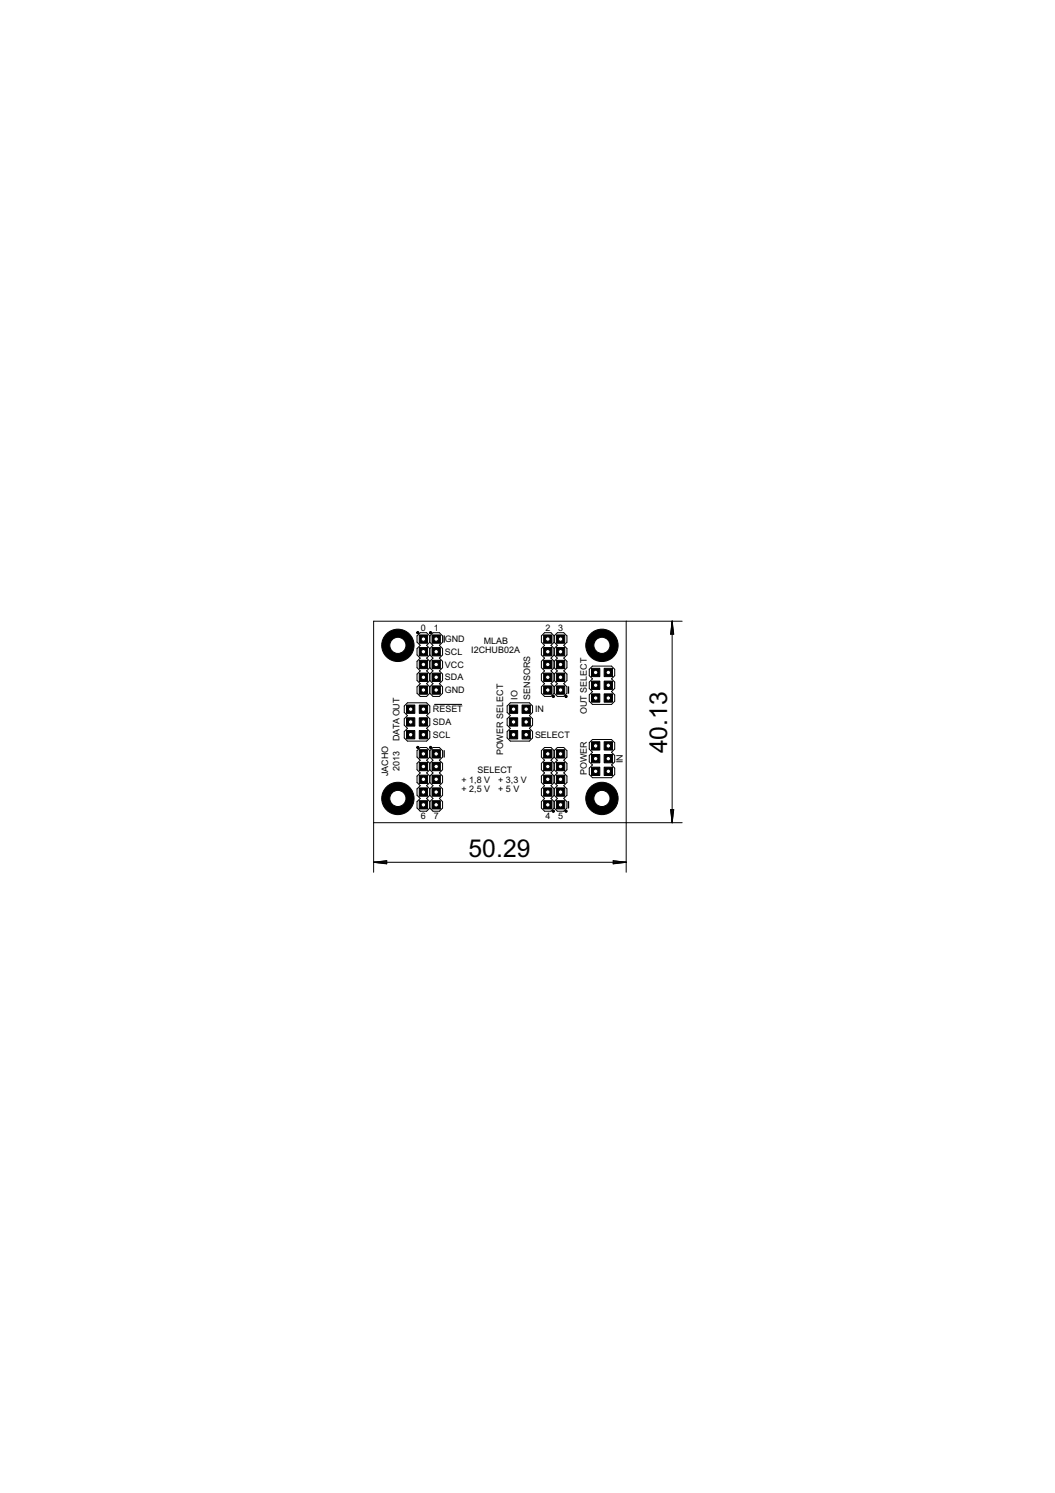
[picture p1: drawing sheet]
<svg xmlns="http://www.w3.org/2000/svg" width="210mm" height="297mm" viewBox="0 0 210 297" stroke-linecap="round" stroke-linejoin="round" font-family="sans-serif">
<path d="M86.5 140.1h5.3" fill="none" stroke="#000" stroke-width=".21"/>
<path d="M88.4 126.5v1.3M113.1 136.7v1.2M88.4 149.4v1.2M113.1 159.5v1.3" fill="none" stroke="#000" stroke-width=".25"/>
<g fill="none" stroke="#000" stroke-width=".2">
<path d="M85.5 126.5v1.3M85.5 129v1.3M85.5 131.6v1.2M85.5 134.1v1.3M85.5 136.7v1.2M85.5 127.8l-.6 .6 .6 .6M85.5 126.5l-.6-.6h-1.3l-.6 .6v1.3l.6 .6-.6 .6v1.3l.6 .6-.6 .7v1.2l.6 .7-.6 .6v1.3l.6 .6-.6 .7v1.2l.6 .7h1.3l.6-.7M85.5 130.3l.6 .6-.6 .7M85.5 126.5l.6-.6h1.3l.7 .6v1.3l-.7 .6 .7 .6v1.3l-.7 .6 .7 .7v1.2l-.7 .7 .7 .6v1.3l-.7 .6 .7 .7v1.2l-.7 .7h-1.3l-.6-.7M85.5 130.3l-.6 .6 .6 .7M85.5 132.8l.6 .7-.6 .6M85.5 132.8l-.6 .7 .6 .6"/>
<path d="M85.5 135.4l.6 .6-.6 .7M85.5 127.8l.6 .6-.6 .6M85.5 135.4l-.6 .6 .6 .7M101.5 139.8h3.8l.7 .7v1.2l-.7 .7 .7 .6v1.3l-.7 .6 .7 .6v1.3l-.7 .6h-3.8l-.6-.6v-1.3l.6-.6-.6-.6v-1.3l.6-.6-.6-.7v-1.2zM110.3 126.5l-.7-.6h-1.2l-.7 .6v1.3l.7 .6-.7 .6v1.3l.7 .6-.7 .7v1.2l.7 .7-.7 .6v1.3l.7 .6-.7 .7v1.2l.7 .7h1.2l.7-.7M110.3 126.5l.6-.6h1.3l.6 .6v1.3l-.6 .6 .6 .6v1.3l-.6 .6 .6 .7v1.2l-.6 .7 .6 .6v1.3l-.6 .6 .6 .7v1.2l-.6 .7h-1.3l-.6-.7M110.3 132.8l.6 .7-.6 .6M110.3 135.4l-.7 .6 .7 .7M110.3 130.3l.6 .6-.6 .7M110.3 132.8l-.7 .7 .7 .6M110.3 126.5v1.3M110.3 129v1.3"/>
<path d="M110.3 131.6v1.2M110.3 134.1v1.3M110.3 136.7v1.2M110.3 135.4l.6 .6-.6 .7M110.3 127.8l.6 .6-.6 .6M110.3 130.3l-.7 .6 .7 .7M110.3 127.8l-.7 .6 .7 .6M117.2 133.2l.7-.7h3.8l.6 .7v1.2l-.6 .7 .6 .6v1.3l-.6 .6 .6 .6v1.3l-.6 .6h-3.8l-.7-.6v-1.3l.7-.6-.7-.6v-1.3l.7-.6-.7-.7zM124.6 123.6h11.1M133.7 123.6v40.1M133.7 123.6l.3 2.6h-.6zM133.7 123.6l-.1 2.6"/>
<path d="M133.7 123.6l.2 2.6M133.7 123.6l-.2 2.6M133.7 123.6l.3 2.6M80.4 140.5l.7-.7h3.8l.6 .7v1.2l-.6 .7 .6 .6v1.3l-.6 .6 .6 .6v1.3l-.6 .6h-3.8l-.7-.6v-1.3l.7-.6-.7-.6v-1.3l.7-.6-.7-.7zM85.5 149.4v1.2M85.5 151.9v1.2M85.5 154.4v1.3M85.5 157v1.2M85.5 159.5v1.3M85.5 149.4l-.6-.7h-1.3l-.6 .7v1.2l.6 .7-.6 .6v1.2l.6 .7-.6 .6v1.3l.6 .6-.6 .7v1.2l.6 .7-.6 .6v1.3l.6 .6h1.3l.6-.6M85.5 149.4l.6-.7h1.3l.7 .7v1.2l-.7 .7 .7 .6v1.2l-.7 .7 .7 .6v1.3l-.7 .6 .7 .7v1.2l-.7 .7 .7 .6v1.3l-.7 .6h-1.3l-.6-.6M85.5 150.6l-.6 .7 .6 .6"/>
<path d="M85.5 153.1l.6 .7-.6 .6M85.5 153.1l-.6 .7 .6 .6M85.5 155.7l.6 .6-.6 .7M85.5 155.7l-.6 .6 .6 .7M85.5 158.2l.6 .7-.6 .6M85.5 158.2l-.6 .7 .6 .6M85.5 150.6l.6 .7-.6 .6M110.3 149.4l-.7-.7h-1.2l-.7 .7v1.2l.7 .7-.7 .6v1.2l.7 .7-.7 .6v1.3l.7 .6-.7 .7v1.2l.7 .7-.7 .6v1.3l.7 .6h1.2l.7-.6M110.3 149.4v1.2M110.3 151.9v1.2M110.3 154.4v1.3M110.3 157v1.2"/>
<path d="M110.3 159.5v1.3M110.3 149.4l.6-.7h1.3l.6 .7v1.2l-.6 .7 .6 .6v1.2l-.6 .7 .6 .6v1.3l-.6 .6 .6 .7v1.2l-.6 .7 .6 .6v1.3l-.6 .6h-1.3l-.6-.6M110.3 155.7l.6 .6-.6 .7M110.3 158.2l-.7 .7 .7 .6M110.3 153.1l.6 .7-.6 .6M110.3 155.7l-.7 .6 .7 .7M110.3 158.2l.6 .7-.6 .6M110.3 153.1l-.7 .7 .7 .6M110.3 150.6l-.7 .7 .7 .6M110.3 150.6l.6 .7-.6 .6M117.2 147.8l.7-.7h3.8l.6 .7v1.2l-.6 .7 .6 .6v1.3l-.6 .6 .6 .6v1.3l-.6 .6h-3.8l-.7-.6v-1.3l.7-.6-.7-.6v-1.3l.7-.6-.7-.7zM74.3 163.7v9.8"/>
<path d="M74.3 171.6h50.3M74.3 171.6l2.6-.4v.7zM74.3 171.6l2.6 .1M74.3 171.6l2.6 .2M76.9 171.4l-2.6 .2M76.9 171.3l-2.6 .3M122 171.2l2.6 .4-2.6 .3zM122 171.4l2.6 .2M122 171.3l2.6 .3M124.6 171.6l-2.6 .1M124.6 171.6l-2.6 .2M133.4 161.1h.6l-.3 2.6z"/>
<path d="M133.5 161.1l.2 2.6M133.6 161.1l.1 2.6M133.9 161.1l-.2 2.6M134 161.1l-.3 2.6M135.7 163.7h-11.1v9.8"/>
</g>
<g fill="#000" stroke="#000" stroke-width=".2">
<path d="M83 125.7h.2l.1 .1-.1 .3-.2-.1-.1-.1 .3-.1-.1 .2-.2-.1z" fill-rule="evenodd"/>
<path d="M85.5 125.7h.3l.1 .1-.1 .3-.3-.1-.1-.1 .3-.1-.1 .2-.2-.1z" fill-rule="evenodd"/>
<path d="M109.9 138.4h.3v.3h-.3v-.1l.3-.1v.1h-.3z" fill-rule="evenodd"/>
<path d="M112.5 138.4h.2l.1 .2-.3 .1-.1-.1 .3-.1v.1h-.3z" fill-rule="evenodd"/>
<path d="M83 148.6l.1-.1 .2 .1-.1 .3-.2-.1-.1-.1h.3l-.1 .1-.2-.1z" fill-rule="evenodd"/>
<path d="M85.5 148.6l.1-.1 .3 .1-.1 .3-.3-.1-.1-.1h.3l-.1 .1-.2-.1z" fill-rule="evenodd"/>
<path d="M109.9 161.2h.3v.4l-.3-.1v-.1h.3l-.1 .1-.2-.1z" fill-rule="evenodd"/>
<path d="M112.5 161.2h.2l.1 .3h-.3l-.1-.1h.3l-.1 .1-.2-.1z" fill-rule="evenodd"/>
</g>
<path d="M83.4 126.3h1.7v1.7h-1.7z" fill="#000" stroke="#000" stroke-width=".2"/>
<circle cx="84.2" cy="127.1" r=".44" fill="#fff" stroke="#000" stroke-width=".2"/>
<path d="M83.4 128.8h1.7v1.7h-1.7z" fill="#000" stroke="#000" stroke-width=".2"/>
<circle cx="84.2" cy="129.7" r=".44" fill="#fff" stroke="#000" stroke-width=".2"/>
<path d="M83.4 131.4h1.7v1.6h-1.7z" fill="#000" stroke="#000" stroke-width=".2"/>
<circle cx="84.2" cy="132.2" r=".44" fill="#fff" stroke="#000" stroke-width=".2"/>
<path d="M83.4 133.9h1.7v1.7h-1.7z" fill="#000" stroke="#000" stroke-width=".2"/>
<circle cx="84.2" cy="134.7" r=".44" fill="#fff" stroke="#000" stroke-width=".2"/>
<path d="M83.4 136.5h1.7v1.6h-1.7z" fill="#000" stroke="#000" stroke-width=".2"/>
<circle cx="84.2" cy="137.3" r=".44" fill="#fff" stroke="#000" stroke-width=".2"/>
<path d="M86 126.3h1.6v1.7h-1.6z" fill="#000" stroke="#000" stroke-width=".2"/>
<circle cx="86.8" cy="127.1" r=".44" fill="#fff" stroke="#000" stroke-width=".2"/>
<path d="M86 128.8h1.6v1.7h-1.6z" fill="#000" stroke="#000" stroke-width=".2"/>
<circle cx="86.8" cy="129.7" r=".44" fill="#fff" stroke="#000" stroke-width=".2"/>
<path d="M86 131.4h1.6v1.6h-1.6z" fill="#000" stroke="#000" stroke-width=".2"/>
<circle cx="86.8" cy="132.2" r=".44" fill="#fff" stroke="#000" stroke-width=".2"/>
<path d="M86 133.9h1.6v1.7h-1.6z" fill="#000" stroke="#000" stroke-width=".2"/>
<circle cx="86.8" cy="134.7" r=".44" fill="#fff" stroke="#000" stroke-width=".2"/>
<path d="M86 136.5h1.6v1.6h-1.6z" fill="#000" stroke="#000" stroke-width=".2"/>
<circle cx="86.8" cy="137.3" r=".44" fill="#fff" stroke="#000" stroke-width=".2"/>
<path d="M108.2 136.5h1.6v1.6h-1.6z" fill="#000" stroke="#000" stroke-width=".2"/>
<circle cx="109" cy="137.3" r=".44" fill="#fff" stroke="#000" stroke-width=".2"/>
<path d="M108.2 133.9h1.6v1.7h-1.6z" fill="#000" stroke="#000" stroke-width=".2"/>
<circle cx="109" cy="134.7" r=".44" fill="#fff" stroke="#000" stroke-width=".2"/>
<path d="M108.2 131.4h1.6v1.6h-1.6z" fill="#000" stroke="#000" stroke-width=".2"/>
<circle cx="109" cy="132.2" r=".44" fill="#fff" stroke="#000" stroke-width=".2"/>
<path d="M108.2 128.8h1.6v1.7h-1.6z" fill="#000" stroke="#000" stroke-width=".2"/>
<circle cx="109" cy="129.7" r=".44" fill="#fff" stroke="#000" stroke-width=".2"/>
<path d="M108.2 126.3h1.6v1.7h-1.6z" fill="#000" stroke="#000" stroke-width=".2"/>
<circle cx="109" cy="127.1" r=".44" fill="#fff" stroke="#000" stroke-width=".2"/>
<path d="M110.7 136.5h1.7v1.6h-1.7z" fill="#000" stroke="#000" stroke-width=".2"/>
<circle cx="111.5" cy="137.3" r=".44" fill="#fff" stroke="#000" stroke-width=".2"/>
<path d="M110.7 133.9h1.7v1.7h-1.7z" fill="#000" stroke="#000" stroke-width=".2"/>
<circle cx="111.5" cy="134.7" r=".44" fill="#fff" stroke="#000" stroke-width=".2"/>
<path d="M110.7 131.4h1.7v1.6h-1.7z" fill="#000" stroke="#000" stroke-width=".2"/>
<circle cx="111.5" cy="132.2" r=".44" fill="#fff" stroke="#000" stroke-width=".2"/>
<path d="M110.7 128.8h1.7v1.7h-1.7z" fill="#000" stroke="#000" stroke-width=".2"/>
<circle cx="111.5" cy="129.7" r=".44" fill="#fff" stroke="#000" stroke-width=".2"/>
<path d="M110.7 126.3h1.7v1.7h-1.7z" fill="#000" stroke="#000" stroke-width=".2"/>
<circle cx="111.5" cy="127.1" r=".44" fill="#fff" stroke="#000" stroke-width=".2"/>
<path d="M108.2 159.3h1.6v1.7h-1.6z" fill="#000" stroke="#000" stroke-width=".2"/>
<circle cx="109" cy="160.1" r=".44" fill="#fff" stroke="#000" stroke-width=".2"/>
<path d="M108.2 156.8h1.6v1.6h-1.6z" fill="#000" stroke="#000" stroke-width=".2"/>
<circle cx="109" cy="157.6" r=".44" fill="#fff" stroke="#000" stroke-width=".2"/>
<path d="M108.2 154.2h1.6v1.7h-1.6z" fill="#000" stroke="#000" stroke-width=".2"/>
<circle cx="109" cy="155" r=".44" fill="#fff" stroke="#000" stroke-width=".2"/>
<path d="M108.2 151.7h1.6v1.6h-1.6z" fill="#000" stroke="#000" stroke-width=".2"/>
<circle cx="109" cy="152.5" r=".44" fill="#fff" stroke="#000" stroke-width=".2"/>
<path d="M108.2 149.2h1.6v1.6h-1.6z" fill="#000" stroke="#000" stroke-width=".2"/>
<circle cx="109" cy="150" r=".44" fill="#fff" stroke="#000" stroke-width=".2"/>
<path d="M110.7 159.3h1.7v1.7h-1.7z" fill="#000" stroke="#000" stroke-width=".2"/>
<circle cx="111.5" cy="160.1" r=".44" fill="#fff" stroke="#000" stroke-width=".2"/>
<path d="M110.7 156.8h1.7v1.6h-1.7z" fill="#000" stroke="#000" stroke-width=".2"/>
<circle cx="111.5" cy="157.6" r=".44" fill="#fff" stroke="#000" stroke-width=".2"/>
<path d="M110.7 154.2h1.7v1.7h-1.7z" fill="#000" stroke="#000" stroke-width=".2"/>
<circle cx="111.5" cy="155" r=".44" fill="#fff" stroke="#000" stroke-width=".2"/>
<path d="M110.7 151.7h1.7v1.6h-1.7z" fill="#000" stroke="#000" stroke-width=".2"/>
<circle cx="111.5" cy="152.5" r=".44" fill="#fff" stroke="#000" stroke-width=".2"/>
<path d="M110.7 149.2h1.7v1.6h-1.7z" fill="#000" stroke="#000" stroke-width=".2"/>
<circle cx="111.5" cy="150" r=".44" fill="#fff" stroke="#000" stroke-width=".2"/>
<path d="M83.4 149.2h1.7v1.6h-1.7z" fill="#000" stroke="#000" stroke-width=".2"/>
<circle cx="84.2" cy="150" r=".44" fill="#fff" stroke="#000" stroke-width=".2"/>
<path d="M83.4 151.7h1.7v1.6h-1.7z" fill="#000" stroke="#000" stroke-width=".2"/>
<circle cx="84.2" cy="152.5" r=".44" fill="#fff" stroke="#000" stroke-width=".2"/>
<path d="M83.4 154.2h1.7v1.7h-1.7z" fill="#000" stroke="#000" stroke-width=".2"/>
<circle cx="84.2" cy="155" r=".44" fill="#fff" stroke="#000" stroke-width=".2"/>
<path d="M83.4 156.8h1.7v1.6h-1.7z" fill="#000" stroke="#000" stroke-width=".2"/>
<circle cx="84.2" cy="157.6" r=".44" fill="#fff" stroke="#000" stroke-width=".2"/>
<path d="M83.4 159.3h1.7v1.7h-1.7z" fill="#000" stroke="#000" stroke-width=".2"/>
<circle cx="84.2" cy="160.1" r=".44" fill="#fff" stroke="#000" stroke-width=".2"/>
<path d="M86 149.2h1.6v1.6h-1.6z" fill="#000" stroke="#000" stroke-width=".2"/>
<circle cx="86.8" cy="150" r=".44" fill="#fff" stroke="#000" stroke-width=".2"/>
<path d="M86 151.7h1.6v1.6h-1.6z" fill="#000" stroke="#000" stroke-width=".2"/>
<circle cx="86.8" cy="152.5" r=".44" fill="#fff" stroke="#000" stroke-width=".2"/>
<path d="M86 154.2h1.6v1.7h-1.6z" fill="#000" stroke="#000" stroke-width=".2"/>
<circle cx="86.8" cy="155" r=".44" fill="#fff" stroke="#000" stroke-width=".2"/>
<path d="M86 156.8h1.6v1.6h-1.6z" fill="#000" stroke="#000" stroke-width=".2"/>
<circle cx="86.8" cy="157.6" r=".44" fill="#fff" stroke="#000" stroke-width=".2"/>
<path d="M86 159.3h1.6v1.7h-1.6z" fill="#000" stroke="#000" stroke-width=".2"/>
<circle cx="86.8" cy="160.1" r=".44" fill="#fff" stroke="#000" stroke-width=".2"/>
<path d="M83.4 145.4h1.7v1.6h-1.7z" fill="#000" stroke="#000" stroke-width=".2"/>
<circle cx="84.2" cy="146.2" r=".44" fill="#fff" stroke="#000" stroke-width=".2"/>
<path d="M83.4 142.8h1.7v1.7h-1.7z" fill="#000" stroke="#000" stroke-width=".2"/>
<circle cx="84.2" cy="143.6" r=".44" fill="#fff" stroke="#000" stroke-width=".2"/>
<path d="M83.4 140.3h1.7v1.6h-1.7z" fill="#000" stroke="#000" stroke-width=".2"/>
<circle cx="84.2" cy="141.1" r=".44" fill="#fff" stroke="#000" stroke-width=".2"/>
<path d="M80.9 145.4h1.6v1.6h-1.6z" fill="#000" stroke="#000" stroke-width=".2"/>
<circle cx="81.7" cy="146.2" r=".44" fill="#fff" stroke="#000" stroke-width=".2"/>
<path d="M80.9 142.8h1.6v1.7h-1.6z" fill="#000" stroke="#000" stroke-width=".2"/>
<circle cx="81.7" cy="143.6" r=".44" fill="#fff" stroke="#000" stroke-width=".2"/>
<path d="M80.9 140.3h1.6v1.6h-1.6z" fill="#000" stroke="#000" stroke-width=".2"/>
<circle cx="81.7" cy="141.1" r=".44" fill="#fff" stroke="#000" stroke-width=".2"/>
<path d="M117.7 147.6h1.6v1.6h-1.6z" fill="#000" stroke="#000" stroke-width=".2"/>
<circle cx="118.5" cy="148.4" r=".44" fill="#fff" stroke="#000" stroke-width=".2"/>
<path d="M117.7 150.1h1.6v1.7h-1.6z" fill="#000" stroke="#000" stroke-width=".2"/>
<circle cx="118.5" cy="150.9" r=".44" fill="#fff" stroke="#000" stroke-width=".2"/>
<path d="M117.7 152.6h1.6v1.7h-1.6z" fill="#000" stroke="#000" stroke-width=".2"/>
<circle cx="118.5" cy="153.5" r=".44" fill="#fff" stroke="#000" stroke-width=".2"/>
<path d="M120.2 147.6h1.7v1.6h-1.7z" fill="#000" stroke="#000" stroke-width=".2"/>
<circle cx="121" cy="148.4" r=".44" fill="#fff" stroke="#000" stroke-width=".2"/>
<path d="M120.2 150.1h1.7v1.7h-1.7z" fill="#000" stroke="#000" stroke-width=".2"/>
<circle cx="121" cy="150.9" r=".44" fill="#fff" stroke="#000" stroke-width=".2"/>
<path d="M120.2 152.6h1.7v1.7h-1.7z" fill="#000" stroke="#000" stroke-width=".2"/>
<circle cx="121" cy="153.5" r=".44" fill="#fff" stroke="#000" stroke-width=".2"/>
<circle cx="79.2" cy="158.9" r="3.2" fill="#000" stroke="#000" stroke-width=".2"/>
<circle cx="79.2" cy="158.9" r="1.61" fill="#fff" stroke="#000" stroke-width=".2"/>
<circle cx="79.2" cy="128.4" r="3.2" fill="#000" stroke="#000" stroke-width=".2"/>
<circle cx="79.2" cy="128.4" r="1.61" fill="#fff" stroke="#000" stroke-width=".2"/>
<circle cx="119.8" cy="158.9" r="3.2" fill="#000" stroke="#000" stroke-width=".2"/>
<circle cx="119.8" cy="158.9" r="1.61" fill="#fff" stroke="#000" stroke-width=".2"/>
<circle cx="119.8" cy="128.4" r="3.2" fill="#000" stroke="#000" stroke-width=".2"/>
<circle cx="119.8" cy="128.4" r="1.61" fill="#fff" stroke="#000" stroke-width=".2"/>
<path d="M117.7 133h1.6v1.6h-1.6z" fill="#000" stroke="#000" stroke-width=".2"/>
<circle cx="118.5" cy="133.8" r=".44" fill="#fff" stroke="#000" stroke-width=".2"/>
<path d="M117.7 135.5h1.6v1.7h-1.6z" fill="#000" stroke="#000" stroke-width=".2"/>
<circle cx="118.5" cy="136.3" r=".44" fill="#fff" stroke="#000" stroke-width=".2"/>
<path d="M117.7 138h1.6v1.7h-1.6z" fill="#000" stroke="#000" stroke-width=".2"/>
<circle cx="118.5" cy="138.9" r=".44" fill="#fff" stroke="#000" stroke-width=".2"/>
<path d="M120.2 133h1.7v1.6h-1.7z" fill="#000" stroke="#000" stroke-width=".2"/>
<circle cx="121" cy="133.8" r=".44" fill="#fff" stroke="#000" stroke-width=".2"/>
<path d="M120.2 135.5h1.7v1.7h-1.7z" fill="#000" stroke="#000" stroke-width=".2"/>
<circle cx="121" cy="136.3" r=".44" fill="#fff" stroke="#000" stroke-width=".2"/>
<path d="M120.2 138h1.7v1.7h-1.7z" fill="#000" stroke="#000" stroke-width=".2"/>
<circle cx="121" cy="138.9" r=".44" fill="#fff" stroke="#000" stroke-width=".2"/>
<path d="M101.3 140.3h1.7v1.6h-1.7z" fill="#000" stroke="#000" stroke-width=".2"/>
<circle cx="102.2" cy="141.1" r=".44" fill="#fff" stroke="#000" stroke-width=".2"/>
<path d="M101.3 142.8h1.7v1.7h-1.7z" fill="#000" stroke="#000" stroke-width=".2"/>
<circle cx="102.2" cy="143.6" r=".44" fill="#fff" stroke="#000" stroke-width=".2"/>
<path d="M101.3 145.4h1.7v1.6h-1.7z" fill="#000" stroke="#000" stroke-width=".2"/>
<circle cx="102.2" cy="146.2" r=".44" fill="#fff" stroke="#000" stroke-width=".2"/>
<path d="M103.9 140.3h1.6v1.6h-1.6z" fill="#000" stroke="#000" stroke-width=".2"/>
<circle cx="104.7" cy="141.1" r=".44" fill="#fff" stroke="#000" stroke-width=".2"/>
<path d="M103.9 142.8h1.6v1.7h-1.6z" fill="#000" stroke="#000" stroke-width=".2"/>
<circle cx="104.7" cy="143.6" r=".44" fill="#fff" stroke="#000" stroke-width=".2"/>
<path d="M103.9 145.4h1.6v1.6h-1.6z" fill="#000" stroke="#000" stroke-width=".2"/>
<circle cx="104.7" cy="146.2" r=".44" fill="#fff" stroke="#000" stroke-width=".2"/>
<path d="M74.3 123.6h50.3v40.1h-50.3z" fill="none" stroke="#000" stroke-width=".2"/>
<g font-size="5.5">
<text x="132.7" y="149.9" transform="rotate(-90 132.7 149.9)">40.13</text>
<text x="93.2" y="170.6">50.29</text>
</g>
<g font-size="2">
<text x="83.8" y="125.6">0</text>
<text x="86.3" y="125.6">1</text>
<text x="108.5" y="125.6">2</text>
<text x="111" y="125.6">3</text>
<text x="88.5" y="127.8">GND</text>
<text x="88.5" y="130.3">SCL</text>
<text x="93.8" y="130">I2CHUB02A</text>
<text x="96.3" y="128.1">MLAB</text>
<text x="88.5" y="132.8">VCC</text>
<text x="88.5" y="135.4">SDA</text>
<text x="88.5" y="137.9">GND</text>
<text x="86.1" y="141.7">RESET</text>
<text x="103" y="139.2" transform="rotate(-90 103 139.2)">IO</text>
<text x="105.5" y="139.2" transform="rotate(-90 105.5 139.2)">SENSORS</text>
<text x="106.4" y="141.7">IN</text>
<text x="116.8" y="142" transform="rotate(-90 116.8 142)">OUT SELECT</text>
<text x="79.5" y="147.4" transform="rotate(-90 79.5 147.4)">DATA OUT</text>
<text x="86.1" y="144.3">SDA</text>
<text x="86.1" y="146.8">SCL</text>
<text x="106.4" y="146.8">SELECT</text>
<text x="77.3" y="154.4" transform="rotate(-90 77.3 154.4)">JACHO</text>
<text x="79.5" y="153.5" transform="rotate(-90 79.5 153.5)">2013</text>
<text x="91.9" y="155.7">+ 1,8 V</text>
<text x="95" y="153.8">SELECT</text>
<text x="99.1" y="155.7">+ 3,3 V</text>
<text x="100.1" y="150.3" transform="rotate(-90 100.1 150.3)">POWER SELECT</text>
<text x="116.8" y="154.3" transform="rotate(-90 116.8 154.3)">POWER</text>
<text x="123.9" y="151.9" transform="rotate(-90 123.9 151.9)">IN</text>
<text x="91.9" y="157.6">+ 2,5 V</text>
<text x="99.1" y="157.6">+ 5 V</text>
<text x="83.8" y="163">6</text>
<text x="86.3" y="163">7</text>
<text x="108.5" y="163">4</text>
<text x="111" y="163">5</text>
</g>
</svg>
